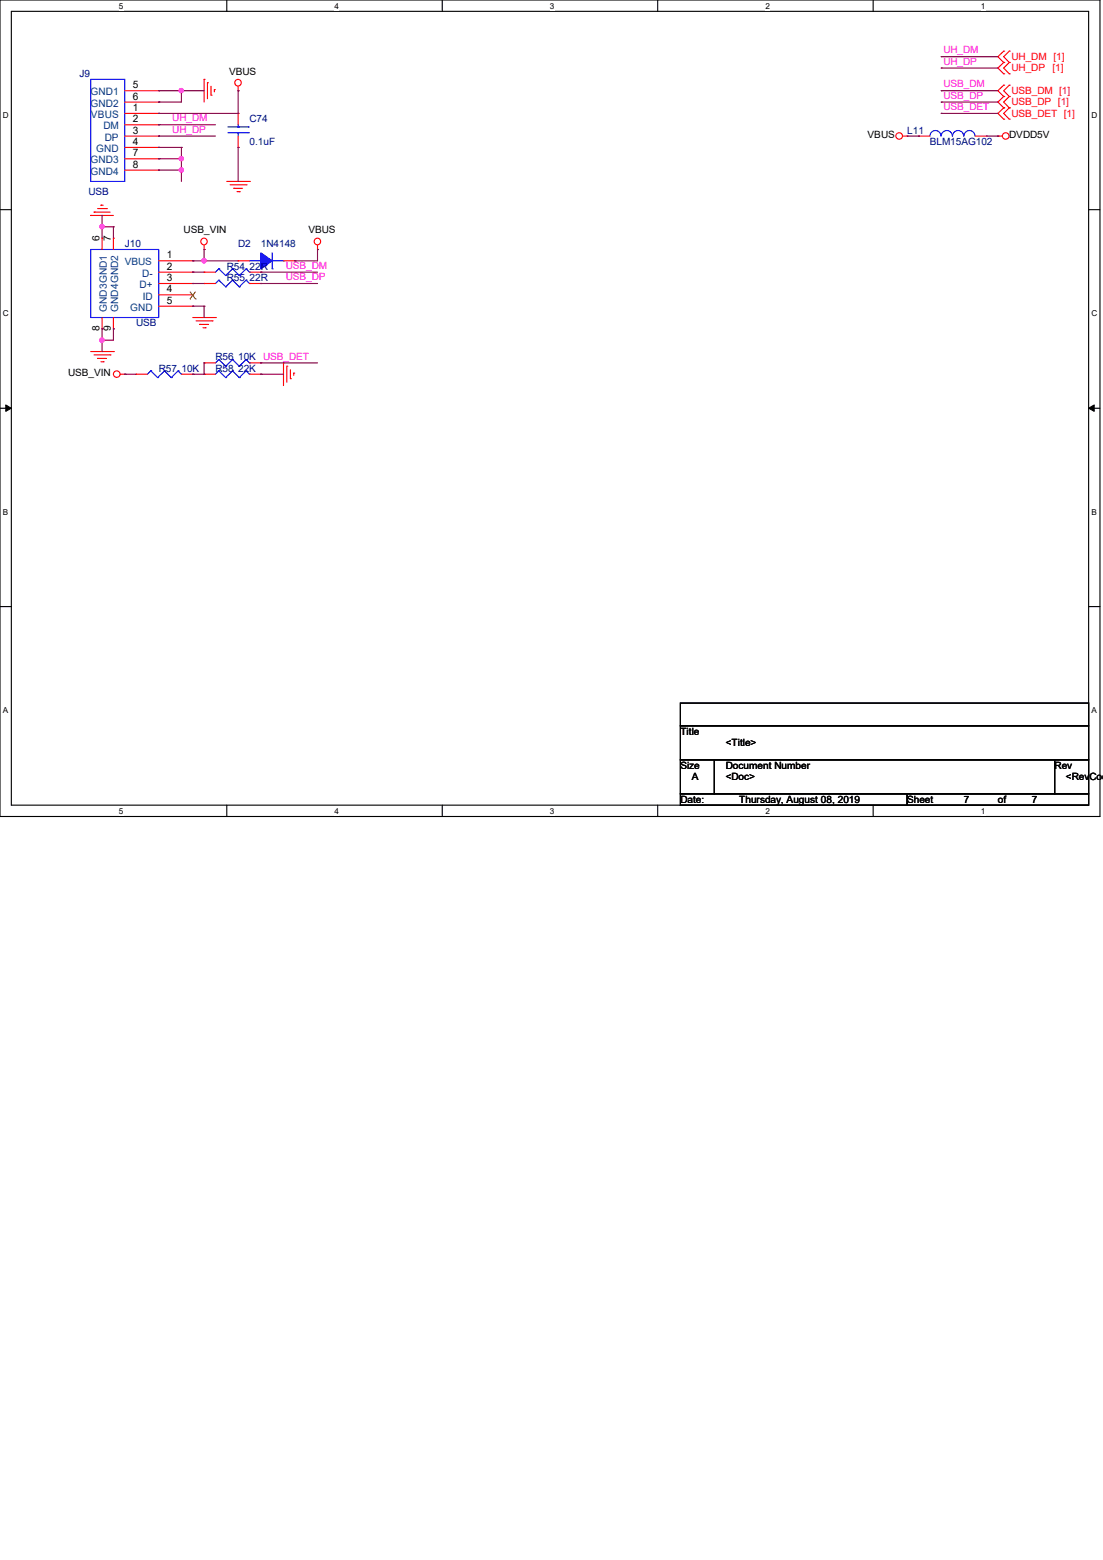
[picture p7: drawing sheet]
<svg xmlns="http://www.w3.org/2000/svg" width="210mm" height="297mm" viewBox="0 0 210 297" stroke-linecap="round" stroke-linejoin="round" font-family="sans-serif">
<path d="M0 0h209.4v155.4h-209.4zM2.2 2.2h205.1v151.1h-205.1z" fill="none" stroke="#000" stroke-width=".21"/>
<g fill="#fff">
<path d="M22.6 .3h.9v1.7h-.9z"/>
<path d="M22.6 153.5h.9v1.8h-.9z"/>
</g>
<path d="M43.2 0v2.2M43.2 153.3v2.1" fill="none" stroke="#000" stroke-width=".21"/>
<g fill="#fff">
<path d="M63.7 .3h.8v1.7h-.8z"/>
<path d="M63.7 153.5h.8v1.8h-.8z"/>
</g>
<path d="M84.2 0v2.2M84.2 153.3v2.1" fill="none" stroke="#000" stroke-width=".21"/>
<g fill="#fff">
<path d="M104.7 .3h.8v1.7h-.8z"/>
<path d="M104.7 153.5h.8v1.8h-.8z"/>
</g>
<path d="M125.2 0v2.2M125.2 153.3v2.1" fill="none" stroke="#000" stroke-width=".21"/>
<g fill="#fff">
<path d="M145.7 .3h.9v1.7h-.9z"/>
<path d="M145.7 153.5h.9v1.8h-.9z"/>
</g>
<path d="M166.2 0v2.2M166.2 153.3v2.1" fill="none" stroke="#000" stroke-width=".21"/>
<g fill="#fff">
<path d="M186.7 .3h.9v1.7h-.9z"/>
<path d="M186.7 153.5h.9v1.8h-.9z"/>
<path d="M.6 21h1.1v1.8h-1.1z"/>
<path d="M207.8 21h1.1v1.8h-1.1z"/>
<path d="M.6 58.8h1.1v1.7h-1.1z"/>
<path d="M207.8 58.8h1.1v1.7h-1.1z"/>
</g>
<path d="M0 39.9h2.2M207.3 39.9h2.1" fill="none" stroke="#000" stroke-width=".21"/>
<g fill="#fff">
<path d="M.6 96.6h1v1.7h-1z"/>
<path d="M207.8 96.6h1v1.7h-1z"/>
</g>
<path d="M0 77.7h2.2M207.3 77.7h2.1" fill="none" stroke="#000" stroke-width=".21"/>
<path d="M1.1 77.1l1.1 .6-1.1 .6zM207.3 77.7l1-.6v1.2z" fill="#000" stroke="#000" stroke-width=".19"/>
<g fill="#fff">
<path d="M.6 134.4h.9v1.7h-.9z"/>
<path d="M207.8 134.4h1v1.7h-1z"/>
</g>
<path d="M0 115.5h2.2M207.3 115.5h2.1M129.5 133.9h77.8v4.3h-77.8zM129.5 138.2h77.8v6.5h-77.8zM129.5 144.7h6.5v6.4h-6.5zM129.5 151.1h43.2v2.2h-43.2zM136 144.7h64.8v6.4h-64.8zM172.7 151.1h34.6v2.2h-34.6zM200.8 144.7h6.5v6.4h-6.5z" fill="none" stroke="#000" stroke-width=".21"/>
<g fill="none" stroke="#f00" stroke-width=".21">
<path d="M23.7 17.3h6.5M23.7 19.4h6.5M30.2 17.3h.1M30.2 19.4h.1M38.9 15.1h.1M38.9 15.1v4.3M39.5 15.7h.1M39.5 15.7v3.1M40.2 18.1h.1M40.2 16.4v1.7M40.8 17.1h.1M40.8 17.1v.4"/>
<path d="M45.3 17.3h.1M45.3 16.4v.9M191.1 9.7h.1M191.1 11.9h.1M191.1 14.1h.1M191.1 16.2h.1M191.1 18.4h.1M191.1 9.7l-1.1 1.1 1.1 1.1M191.1 11.9l-1.1 1.1 1.1 1.1M191.1 16.2l-1.1 1.1 1.1 1.1M191.1 18.4l-1.1 1 1.1 1.1M192.2 11.9h.1"/>
<path d="M192.2 9.7h.1M192.2 14.1h.1M192.2 18.4h.1M192.2 16.2h.1M192.2 9.7l-1.1 1.1 1.1 1.1M192.2 11.9l-1.1 1.1 1.1 1.1M192.2 16.2l-1.1 1.1 1.1 1.1M192.2 18.4l-1.1 1 1.1 1.1M18.6 39.7h1.7M19.2 39.1h.1M19.2 39.1h.4M20.3 39.7h.1"/>
<path d="M23.7 25.9h6.5M23.7 21.6h6.5M23.7 23.7h6.5M23.7 28.1h6.5M23.7 30.2h6.5M23.7 32.4h6.5M30.2 21.6h.1M30.2 23.7h.1M30.2 25.9h.1M30.2 28.1h.1M30.2 30.2h.1M30.2 32.4h.1"/>
<path d="M43.2 34.5h4.3M43.8 35.2h3.1M44.5 35.9h.1M44.5 35.9h1.7M45.1 36.5h.5M45.3 21.6h.1M45.3 28.1h.1M45.3 21.6v2.1M45.3 25.9v2.2M45.6 36.5h.1M46.9 35.2h.1M47.5 34.5h.1"/>
<path d="M171.9 25.9h.8M172.7 25.9h.1M174.9 25.9h.1M174.9 25.9h2.1M185.7 25.9h2.1M187.8 25.9h.1M190 25.9h.1M190 25.9h.8M191.1 20.5h.1M191.1 22.7h.1M191.1 20.5l-1.1 1.1 1.1 1.1M192.2 20.5h.1"/>
<path d="M192.2 22.7h.1M192.2 20.5l-1.1 1.1 1.1 1.1M17.3 41h.1M17.3 41h4.3M17.9 40.4h.1M17.9 40.4h3.1M19.4 45.3h.1M19.4 45.3v2.2M21.6 45.3h.1M21.6 45.3v2.2M30.2 54h6.5M30.2 49.7h6.5"/>
<path d="M30.2 51.8h6.5M30.2 56.1h6.5M30.2 58.3h6.5M36.7 49.7h.1M36.7 51.8h.1M36.7 54h.1M36.7 56.1h.1M36.7 58.3h.1M38.9 47.5h.1M38.9 54h.1M38.9 51.8h.1M38.9 46.7v.8"/>
<path d="M38.9 54h2.1M38.9 51.8h2.1M45.3 49.7h.1M45.3 49.7h2.2M47.5 54h2.2M47.5 51.8h2.2M49.7 54h.1M49.7 51.8h.1M54 49.7h2.1M56.1 49.7h.1M60.5 47.5h.1M60.5 46.7v.8"/>
<path d="M17.3 66.9h4.3M17.9 67.6h3.1M18.6 68.2h.1M18.6 68.2h1.7M19.2 68.9h.4M19.4 62.6h.1M19.4 60.5v2.1M19.6 68.9h.1M21 67.6h.1M21.6 66.9h.1M21.6 62.6h.1M21.6 60.5v2.1"/>
<path d="M22.9 71.2h.8M23.7 71.2h.1M25.9 71.2h.1M25.9 71.2h2.2M34.5 71.2h2.2M36.7 71.2h.1M36.7 60.5h4.3M37.3 61.1h3.1M38 61.8h.1M38 61.8h1.7M38.7 62.4h.4M38.9 69.1h.1"/>
<path d="M38.9 71.2h.1M38.9 71.2h2.1M38.9 69.1h2.1M39.1 62.4h.1M40.4 61.1h.1M41 60.5h.1M47.5 71.2h2.2M47.5 69.1h2.2M49.7 69.1h.1M49.7 71.2h.1M54 69.1h.1M54 69.1v4.3"/>
<path d="M54.6 69.7h.1M54.6 69.7v3.1M55.3 72.1h.1M55.3 70.4v1.7M55.9 71h.1M55.9 71v.5"/>
<circle cx="45.3" cy="15.7" r=".62"/>
<circle cx="171.2" cy="25.9" r=".63"/>
<circle cx="191.5" cy="25.9" r=".63"/>
<circle cx="38.8" cy="46" r=".62"/>
<circle cx="60.4" cy="46" r=".62"/>
<circle cx="22.2" cy="71.2" r=".63"/>
</g>
<g fill="none" stroke="#00f" stroke-width=".21">
<path d="M17.3 15.1h6.4v19.4h-6.4zM43.4 25.3h3.9M43.4 24.2h3.9M45.3 24.2h.1M45.3 25.3h.1M45.3 23.7v.5M45.3 25.3v.6M47.3 25.3h.1M47.3 24.2h.1M177 25.9a1.06 1.06 0 0 1 1.1-1.1 1.06 1.06 0 0 1 1.1 1.1M179.2 25.9a1.06 1.06 0 0 1 1.1-1.1 1.06 1.06 0 0 1 1 1.1M181.4 25.9a1.06 1.06 0 0 1 1-1.1 1.06 1.06 0 0 1 1.1 1.1"/>
<path d="M183.5 25.9a1.06 1.06 0 0 1 1.1-1.1 1.06 1.06 0 0 1 1 1.1M17.3 47.5h12.9v13h-12.9zM41.7 53.3h.1M41.7 51.2h.1M41.7 53.3l-.7 .7M41.7 53.3l1.3 1.3M41.7 51.2l-.7 .6M41.7 51.2l1.3 1.3M43 54.6h.1M43 52.5h.1M44.3 53.3h.1M44.3 51.2h.1"/>
<path d="M44.3 53.3l-1.3 1.3M44.3 53.3l1.3 1.3M44.3 51.2l-1.3 1.3M44.3 51.2l1.3 1.3M45.6 54.6h.1M45.6 52.5h.1M46.9 53.3h.1M46.9 51.2h.1M46.9 53.3l-1.3 1.3M46.9 53.3l.6 .7M46.9 51.2l-1.3 1.3M46.9 51.2l.6 .6"/>
<path d="M47.5 54h.1M47.5 51.8h.1M47.5 49.7h2.2M49.7 49.7h.1M51.8 51.2h.1M51.8 48.1v3.1M51.8 49.7h2.2M54 49.7h.1M28.7 70.6h.1M28.7 70.6l-.6 .6M28.7 70.6l1.3 1.3M30 71.9h.1"/>
<path d="M31.3 70.6h.1M31.3 70.6l-1.3 1.3M31.3 70.6l1.3 1.3M32.6 71.9h.1M33.9 70.6h.1M33.9 70.6l-1.3 1.3M33.9 70.6l.6 .6M34.5 71.2h.1M41.7 68.5h.1M41.7 70.6h.1M41.7 68.5l-.7 .6M41.7 68.5l1.3 1.2"/>
<path d="M41.7 70.6l-.7 .6M41.7 70.6l1.3 1.3M43 69.7h.1M43 71.9h.1M44.3 68.5h.1M44.3 70.6h.1M44.3 68.5l-1.3 1.2M44.3 68.5l1.3 1.2M44.3 70.6l-1.3 1.3M44.3 70.6l1.3 1.3M45.6 69.7h.1M45.6 71.9h.1"/>
<path d="M46.9 68.5h.1M46.9 70.6h.1M46.9 68.5l-1.3 1.2M46.9 68.5l.6 .6M46.9 70.6l-1.3 1.3M46.9 70.6l.6 .6M47.5 69.1h.1M47.5 71.2h.1"/>
</g>
<path d="M49.7 48.1l2.1 1.6-2.1 1.5z" fill-rule="evenodd" fill="#00f" stroke="#00f" stroke-width=".21"/>
<path d="M36.2 56.9h.1M36.2 55.5l1 1.4M37.2 56.9h.1M37.2 55.5l-1 1.4" fill="none" stroke="#804000" stroke-width=".19"/>
<g fill="none" stroke="#800040" stroke-width=".21">
<path d="M30.2 17.3h.1M30.2 19.4h.1M30.2 17.3h8.7M34.5 17.3h.1M34.5 17.3v2.1h-4.3M45.3 17.3h.1M45.3 17.3v4.3h-15.1M179.2 10.8h.1M179.2 13h.1M179.2 17.3h.1M179.2 19.4h.1M179.2 17.3h10.8"/>
<path d="M179.2 19.4h10.8M179.2 10.8h10.8M179.2 13h10.8M30.2 21.6h.1M30.2 23.7h.1M30.2 25.9h.1M30.2 28.1h.1M30.2 30.2h.1M30.2 32.4h.1M30.2 23.7h10.8M30.2 25.9h10.8M30.2 28.1h4.3"/>
<path d="M30.2 30.2h4.3M30.2 32.4h4.3M34.5 28.1h.1M34.5 30.2h.1M34.5 32.4h.1M34.5 28.1v6.4M45.3 28.1h.1M45.3 28.1v6.4M172.7 25.9h2.2M174.9 25.9h.1M179.2 21.6h.1M179.2 21.6h10.8"/>
<path d="M187.8 25.9h2.2M190 25.9h.1M19.4 41h.1M19.4 43.2h.1M19.4 41v4.3M19.4 43.2h2.2M21.6 43.2h.1M21.6 43.2v2.1M36.7 58.3h.1M36.7 51.8h.1M36.7 54h.1M36.7 49.7h.1"/>
<path d="M36.7 58.3h2.2M36.7 51.8h2.2M36.7 54h2.2M36.7 49.7h8.6M38.9 58.3h.1M38.9 47.5h.1M38.9 49.7h.1M38.9 47.5v2.2M38.9 58.3v2.2M49.7 54h.1M49.7 51.8h.1M49.7 51.8h10.8"/>
<path d="M49.7 54h10.8M56.1 49.7h.1M60.5 47.5h.1M60.5 47.5v2.2h-4.4M19.4 62.6h.1M19.4 64.8h.1M19.4 62.6v4.3M21.6 62.6h.1M21.6 62.6v2.2h-2.2M23.7 71.2h.1M23.7 71.2h2.2M36.7 71.2h.1"/>
<path d="M38.9 69.1h.1M38.9 69.1v2.1h-2.2M49.7 69.1h.1M49.7 71.2h.1M49.7 69.1h10.8M49.7 71.2h4.3"/>
</g>
<g fill="#f0f" stroke="#f0f" stroke-width=".21">
<circle cx="34.5" cy="17.3" r=".4"/>
<circle cx="34.5" cy="30.2" r=".4"/>
<circle cx="34.5" cy="32.4" r=".4"/>
<circle cx="19.4" cy="64.7" r=".4"/>
<circle cx="19.4" cy="43.2" r=".4"/>
<circle cx="38.8" cy="49.6" r=".4"/>
</g>
<g font-size="1.9" fill="#f0f">
<text x="179.6" y="10.2">UH_DM</text>
<text x="179.6" y="12.3">UH_DP</text>
<text x="179.6" y="16.6">USB_DM</text>
<text x="32.8" y="23.1">UH_DM</text>
<text x="179.6" y="18.8">USB_DP</text>
<text x="179.6" y="21">USB_DET</text>
<text x="32.8" y="25.3">UH_DP</text>
<text x="54.4" y="53.3">USB_DP</text>
<text x="54.4" y="51.2">USB_DM</text>
</g>
<g font-size="1.9" fill="#f00">
<text x="192.6" y="11.4">UH_DM [1]</text>
<text x="192.6" y="13.6">UH_DP</text>
<text x="192.6" y="17.9">USB_DM [1]</text>
<text x="200.4" y="13.6">[1]</text>
<text x="192.6" y="20.1">USB_DP [1]</text>
<text x="192.6" y="22.2">USB_DET [1]</text>
</g>
<g font-size="1.9" fill="#000080">
<text x="15.1" y="14.6">J9</text>
<text x="47.5" y="23.3">C74</text>
<text x="47.5" y="27.6">0.1uF</text>
<text x="172.7" y="25.4">L11</text>
<text x="177" y="27.6">BLM15AG102</text>
<text x="16.8" y="37.1">USB</text>
<text x="23.7" y="47">J10</text>
<text x="45.3" y="47">D2</text>
<text x="49.7" y="47">1N4148</text>
<text x="43.2" y="53.5">R55</text>
<text x="43.2" y="51.4">R54</text>
<text x="47.5" y="53.5">22R</text>
<text x="47.5" y="51.4">22R</text>
<text x="25.9" y="62.1">USB</text>
<text x="30.2" y="70.8">R57</text>
<text x="34.5" y="70.8">10K</text>
<text x="41" y="68.6">R56</text>
<text x="41" y="70.8">R58</text>
<text x="45.3" y="68.6">10K USB_DET</text>
<text x="45.3" y="70.8">22K</text>
</g>
<g font-size="1.9">
<text x="25.3" y="16.8">5</text>
<text x="43.6" y="14.2">VBUS</text>
<text x="25.3" y="21.1">1</text>
<text x="25.3" y="23.3">2</text>
<text x="25.3" y="19">6</text>
<text x="25.3" y="25.4">3</text>
<text x="25.3" y="27.6">4</text>
<text x="25.3" y="29.8">7</text>
<text x="165.2" y="26.3">VBUS</text>
<text x="192.1" y="26.3">DVDD5V</text>
<text x="25.3" y="31.9">8</text>
<text x="19" y="46" transform="rotate(-90 19 46)">6</text>
<text x="21.1" y="46" transform="rotate(-90 21.1 46)">7</text>
<text x="35" y="44.5">USB_VIN</text>
<text x="58.7" y="44.5">VBUS</text>
<text x="31.7" y="49.2">1</text>
<text x="31.7" y="51.3">2</text>
<text x="31.7" y="53.5">3</text>
<text x="31.7" y="55.7">4</text>
<text x="31.7" y="57.8">5</text>
<text x="19" y="63" transform="rotate(-90 19 63)">8</text>
<text x="21.1" y="63" transform="rotate(-90 21.1 63)">9</text>
<text x="13" y="71.6">USB_VIN</text>
<text x="129.5" y="139.9">Title</text>
<text x="138.2" y="142">&lt;Title&gt;</text>
<text x="129.5" y="146.3">Size</text>
<text x="131.7" y="148.5">A</text>
<text x="138.2" y="146.3">Document Number</text>
<text x="138.2" y="148.5">&lt;Doc&gt;</text>
<text x="200.8" y="146.3">Rev</text>
<text x="202.9" y="148.5">&lt;RevCode</text>
<text x="129.5" y="152.8">Date:</text>
<text x="140.8" y="152.8">Thursday, August 08, 2019</text>
<text x="172.7" y="152.8">Sheet</text>
<text x="183.5" y="152.8">7</text>
<text x="190" y="152.8">of</text>
<text x="196.5" y="152.8">7</text>
</g>
<g font-size="1.9" fill="#004080">
<text x="17.2" y="18.2">GND1</text>
<text x="17.2" y="20.3">GND2</text>
<text x="17.3" y="22.5">VBUS</text>
<text x="18.3" y="29">GND</text>
<text x="19.7" y="24.6">DM</text>
<text x="19.9" y="26.8">DP</text>
<text x="17.2" y="31.1">GND3</text>
<text x="17.2" y="33.3">GND4</text>
<text x="23.7" y="50.5">VBUS</text>
<text x="27.1" y="52.7">D-</text>
<text x="20.4" y="59.4" transform="rotate(-90 20.4 59.4)">GND3GND1</text>
<text x="22.5" y="59.4" transform="rotate(-90 22.5 59.4)">GND4GND2</text>
<text x="24.8" y="59.2">GND</text>
<text x="26.6" y="54.9">D+</text>
<text x="27.2" y="57">ID</text>
</g>
<g font-size="1.6">
<text x="22.6" y="1.6">5</text>
<text x="63.7" y="1.6">4</text>
<text x="104.7" y="1.6">3</text>
<text x="145.7" y="1.6">2</text>
<text x="186.7" y="1.6">1</text>
<text x=".5" y="22.4">D</text>
<text x="207.8" y="22.4">D</text>
<text x=".5" y="60.2">C</text>
<text x="207.8" y="60.2">C</text>
<text x=".5" y="98">B</text>
<text x="207.8" y="98">B</text>
<text x=".5" y="135.8">A</text>
<text x="207.8" y="135.8">A</text>
<text x="22.6" y="154.9">5</text>
<text x="63.7" y="154.9">4</text>
<text x="104.7" y="154.9">3</text>
<text x="145.7" y="154.9">2</text>
<text x="186.7" y="154.9">1</text>
</g>
</svg>
